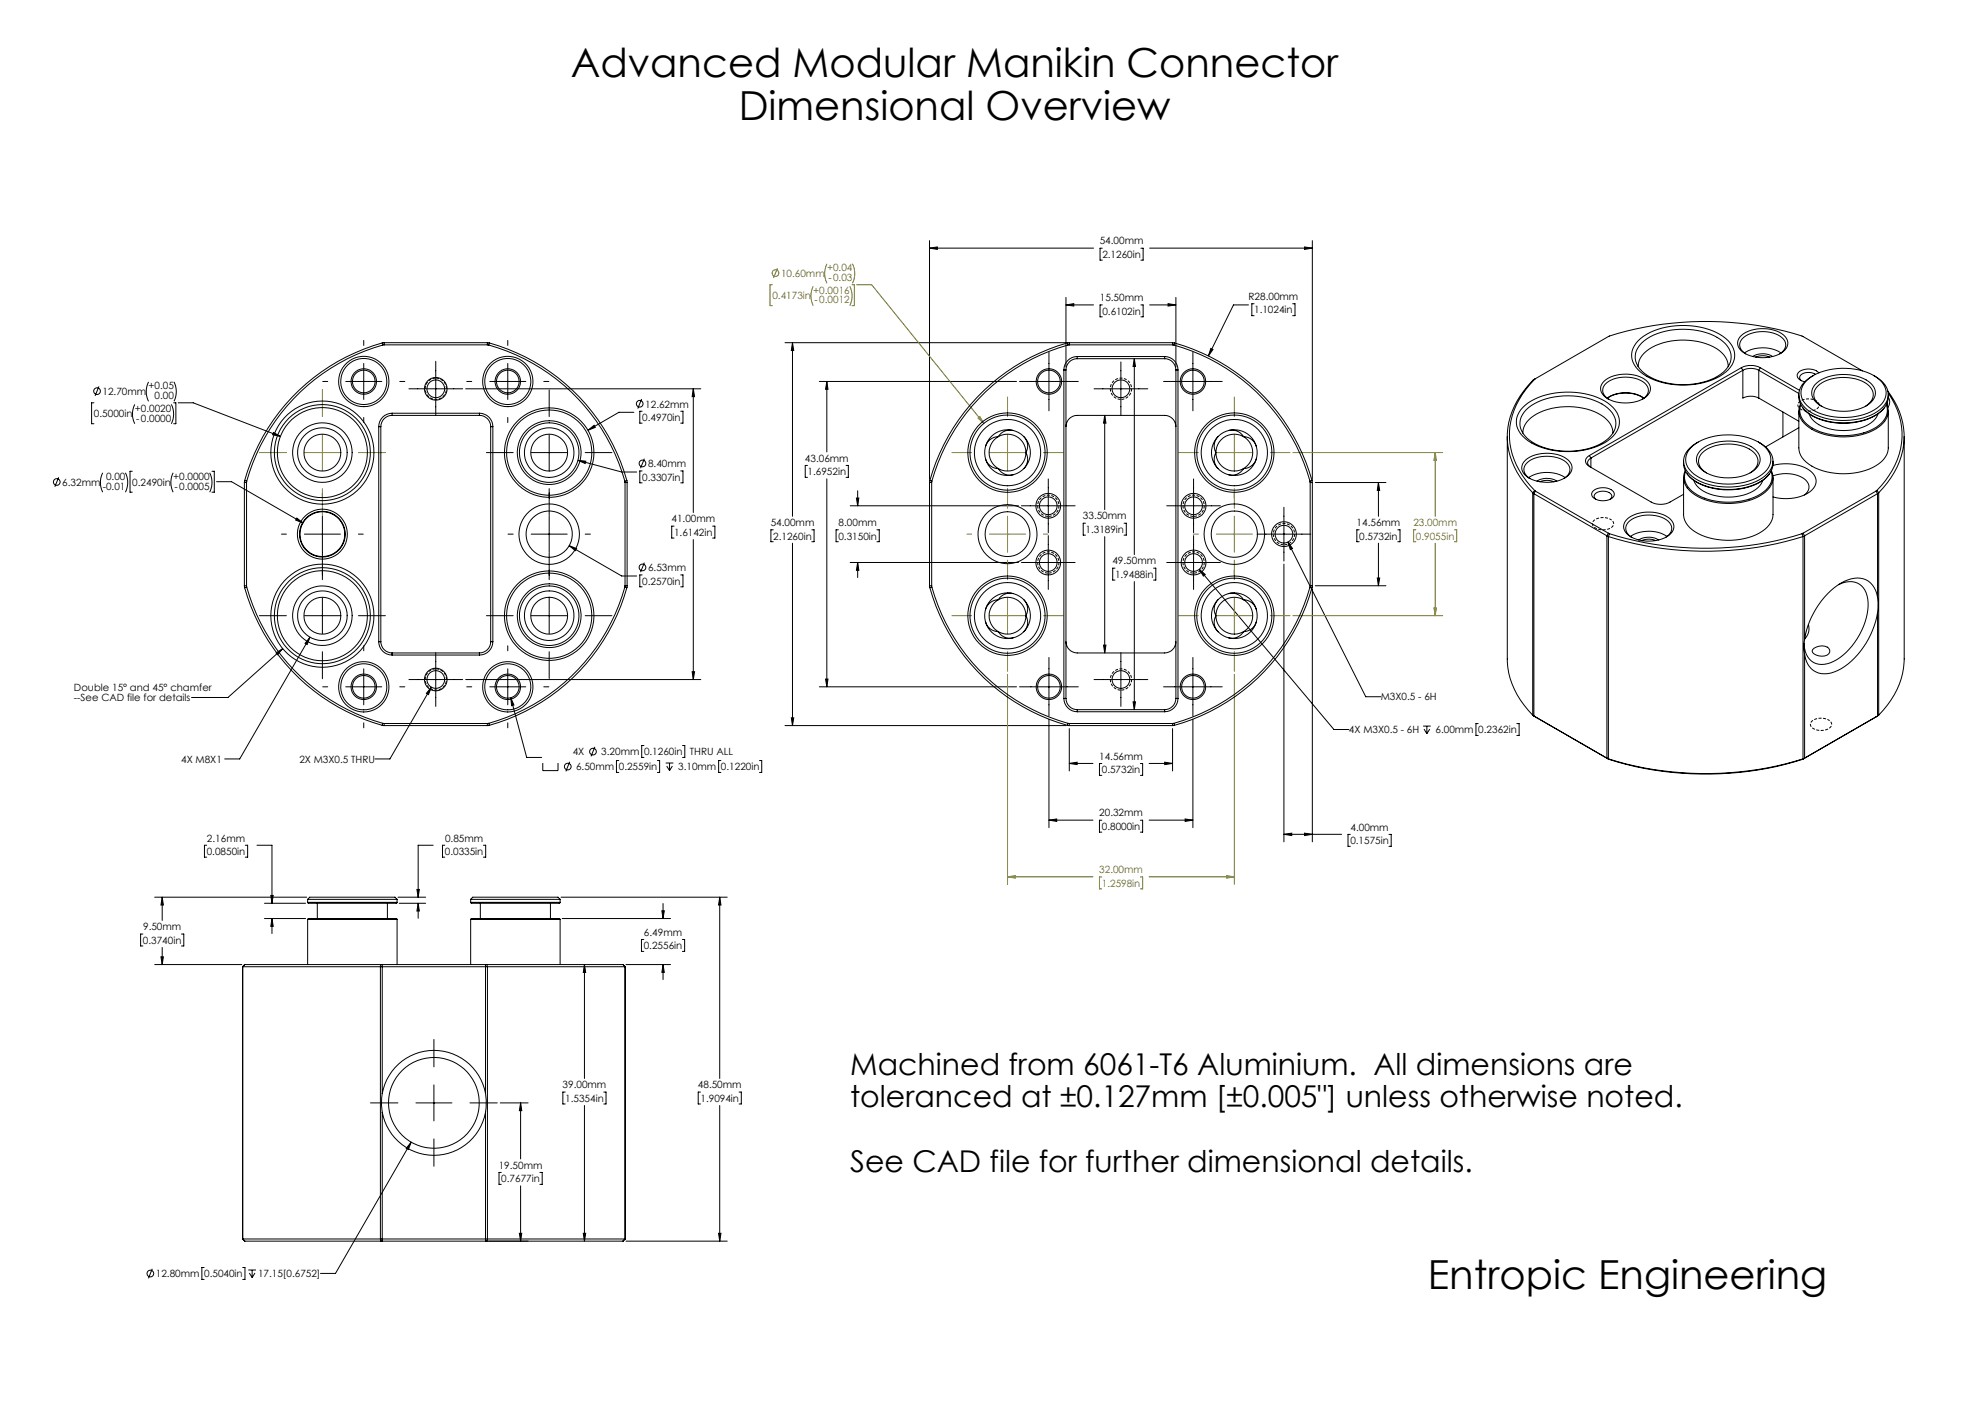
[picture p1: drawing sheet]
<svg xmlns="http://www.w3.org/2000/svg" width="841mm" height="594mm" viewBox="0 0 841 594" stroke-linecap="round" stroke-linejoin="round" font-family="sans-serif">
<g fill="none" stroke="#000" stroke-width=".42">
<path d="M393.4 105l3.3-.5v1zM393.4 105h69.4M393.4 101.8v101.1M466.5 105h-.9v5.1h.9M482.9 105h.9v5.1h-.9M486.6 105h68.8M552.1 104.5l3.3 .5-3.3 .5zM555.4 101.8v101.1M451.2 129l3.3-.5v1zM451.2 129h11.6M451.2 125.8v29.5M466.5 129h-.9v5h.9"/>
<path d="M482.9 129h.9v5h-.9M486.6 129h11.1M494.4 128.5l3.3 .5-3.3 .5zM497.7 125.8v29.5M528.4 129h-6.3l-10.6 21.6M530.8 128.5h-1v5.1h1M547.1 128.5h1v5.1h-1M154 144v2.1M154 153.8v15.2M184.4 152.9v23M214.9 144v2.1M214.9 153.8v15.2"/>
<path d="M332.2 145h119.1M335.4 145l.6 3.3h-1.1zM335.4 145v73.4M444 149v24.8M474.4 153.1v22.8M480.1 151.8l.5 3.2h-1zM480.1 151.8v82.9M504.9 149v24.8M512.5 147.4l.9 .4-1.9 2.8zM39.8 170.4h-1v8.9h1M41.9 163.5l-1.6 4M57 171.1a9.2 9.2 0 0 0 0 8.2"/>
<path d="M62.9 161.6a9.3 9.3 0 0 0 0 8.2M72.5 171.1a9 9 0 0 1 0 8.2M73.5 170.4h.9v8.9h-.9M73.6 161.6a9 9 0 0 1 0 8.2M75.4 170.4h6.4l36.9 14.2M136.6 161.4h2.1M146.3 161.4h15.3M154 176.6v2.2M169.2 161.4h2.1M173.1 164.5h22.7M197.1 164.5h99.5M197.6 161.4h2.1"/>
<path d="M207.3 161.4h15.2M214.9 176.6v2.2M230.2 161.4h2.1M232.4 165v11.2M268.3 174.4h-6.4l-13.1 7.6M271.6 168.8l-1.7 4.1M271.8 174h-1v5h1M288.1 174h1v5h-1M293.4 164.5l.6 3.3h-1.1zM293.4 164.5v52.3M346.8 161.4h83.4M350 161.4l.4 3.3h-1z"/>
<path d="M350 161.4v29.8M431.5 161.4h24.9M463.1 164.5h22.7M467.6 175.7l.5 3.3h-1zM467.6 175.7v39.9M492.5 161.4h24.8M56 199.4h-1v8.8h1M89.7 199.4h1v8.8h-1M115.8 183l2.9 1.6-3.3-.7zM205.9 191.5h11.3M224.8 191.5h15.3M232.4 183.9v15.2"/>
<path d="M244.6 194.8l3.3 .3-.2 1zM244.6 194.8l18.5 4.9h6.4M247.7 191.5h11.3M248.8 182l2.7-2.1 .5 .9zM271.8 199.2h-1v5.1h1M272.7 194.1l-1.6 4M288.1 199.2h1v5.1h-1M341.8 196.9h-1v5.1h1M358.1 196.9h1v5.1h-1M24.8 201.9l-1.6 4M43.5 200a9.3 9.3 0 0 0 0 8.2M53.1 200a9.3 9.3 0 0 1 0 8.2"/>
<path d="M73.3 200a9.3 9.3 0 0 0 0 8.2M88.8 200a9.3 9.3 0 0 1 0 8.2M91.7 203.8h6.3l30.2 17.5M125.6 219.2l2.6 2.1-3.1-1.3zM136.5 208.7v2M136.5 218.4v15.2M232.4 206.7v11.3M232.4 218.4v15.2M350 202.6v88M359.8 214h71.3M362.5 210.7h1l-.5 3.3zM363 207.6v6.4"/>
<path d="M432.3 214h22.7M443.7 202.6v22.7M493.8 214h22.7M505.2 202.6v22.7M543.4 214.6v22.8M556.7 204.1h29.9M583.4 204.1l.6 3.4h-1.1zM583.4 204.1v14.3M119.1 226h2.1M128.8 226h15.3M136.5 233.8v11.4M151.7 226h2"/>
<path d="M215 226h2.2M224.8 226h15.3M232.4 233.9v11.3M240.9 230.9l3.2 1.2-.6 .9zM240.9 230.9l22.2 12.8h6.4M247.7 226h2.2M272.7 238l-1.6 4.1M285.3 222.6h-1v5h1M293.4 228.3v59.2M301.6 222.6h1v5h-1M327.3 224.1h-1v5.1h1M335.4 229.8v77.2"/>
<path d="M343.6 224.1h1v5.1h-1M354.8 224.1h-.9v5.1h.9M359.8 238h71.3M363 238l.5 3.3h-1zM363 238v6.3M371.2 224.1h.9v5.1h-.9M432.3 238h22.7M443.7 226.6v22.8M459.4 221.4h-.9v5h.9M467.6 227v49.3M475.8 221.4h.9v5h-.9M493.8 238h22.7"/>
<path d="M505.2 226.6v22.8M532.1 226h22.7M543.4 238.6v117.6M545.1 229.3l2 2.8-1 .4zM545.1 229.3l33 65.5h6.3M575.3 224.1h-1v5.1h1M583.4 229.8v18M591.6 224.1h1v5.1h-1M136.5 252.9v15.2M232.4 252.9v15.2M271.8 243.2h-1v5.1h1M288.1 243.2h1v5.1h-1"/>
<path d="M471.9 240.4h-.9v5h.9M480.1 246.1v54.1M488.2 240.4h1v5h-1M507.6 240.9l2.5 2.2-.8 .6zM507.6 240.9l57 67.7h6.3M555.4 249.1v107.1M556.7 247.8h29.9M582.9 244.5h1.1l-.6 3.3zM109.8 260.5h11.4M116.8 276.3l2.9-1.9-2.2 2.6zM119.7 274.4l-23.2 20.7h-15.4M128.8 260.5h15.3"/>
<path d="M131.2 269.6l-1.2 3.1-.9-.5zM131.2 269.6l-29.7 51.5h-6.4M136.5 275.7v11.5M151.7 260.5h11.4M154 273.2v2.1M184.4 276.1v22.8M205.9 260.5h11.3M214.9 273.2v2.1M224.8 260.5h15.3M232.4 275.7v11.3M247.7 260.5h11.3M444 278.2v24.8"/>
<path d="M467.1 272.9h1l-.5 3.4zM474.4 276.1v22.8M504.9 278.2v24.8M136.6 290.6h2.1M146.3 290.6h15.3M154 283v15.2M169.2 290.6h2.1M173.1 287.5h22.7M182.6 290.8l-17.6 30.3h-6.3M182.6 290.8l-1.2 3.1-.9-.6zM197.1 287.5h99.5M197.6 290.6h2.1"/>
<path d="M207.3 290.6h15.2M214.9 283v15.2M216.2 295.2l1.3 3.1-1 .2zM216.2 295.2l6.7 25.3h6.4M230.2 290.6h2.1M292.9 284.2h1.1l-.6 3.3zM346.8 290.6h83.4M349.4 287.3h1l-.4 3.3zM431.5 290.6h24.9M463.1 287.5h22.7M479.6 296.9h1l-.5 3.3zM492.5 290.6h24.8"/>
<path d="M154 305.8v2.1M214.9 305.8v2.1M251.8 316l-1.6 4M272.6 315.4h-1v5.1h1M288.9 315.4h.9v5.1h-.9M332.2 307h119.1M334.9 303.7h1.1l-.6 3.3zM444 304.3v45.9M452.6 308.3v17.9M496.3 308.3v17.9M504.9 304.3v45.9M602.3 307.2h3.2"/>
<path d="M602.7 308.5l1.2 1.9M603.9 307.2v3.2M605.2 308.5l-1.3 1.9M625.7 306.1h-1v5h1M642 306.1h1v5h-1M229.7 322.8v3.2h6.5v-3.2M241.1 322.3l-1.6 4M261.9 321.8h-1v5h1M278.2 321.8h1v5h-1M281.8 322.8h3.2M282.2 324.1l1.2 1.9M283.4 322.8v3.2"/>
<path d="M284.6 324.1l-1.2 1.9M305.1 321.8h-.9v5h.9M321.5 321.8h.9v5h-.9M452.6 323l3.3-.5v1zM452.6 323h10M466.3 323h-1v5h1M482.7 323h.9v5h-.9M486.4 323h9.9M493 322.5l3.3 .5-3.3 .5zM87.5 357.6h-1v5h1M103.8 357.6h1v5h-1M108.8 357.6h6.3v24.6"/>
<path d="M183.3 357.6h-6.3v22M188.2 357.6h-.9v5h.9M204.6 357.6h1v5h-1M444 347l3.3-.5v1zM444 347h18.6M466.3 347h-1v5.1h1M482.7 347h.9v5.1h-.9M486.4 347h18.5M501.6 346.5l3.3 .5-3.3 .5zM543.4 353l3.3-.5v1zM543.4 353h24.4M552.1 352.5l3.3 .5-3.3 .5z"/>
<path d="M571.5 353h-1v5.1h1M587.9 353h.9v5.1h-.9M65.5 379.6h64.3M68.7 379.6l.4 3.3h-1zM68.7 379.6v9.8M114.6 378.8h1l-.5 3.4zM168.5 379.6h11.7M176.5 376.3h1l-.5 3.3zM237.5 379.6h70.3M304.6 379.6l.6 3.3h-1.1zM304.6 379.6v76.7M60.5 395.2h-1v5h1"/>
<path d="M76.8 395.2h1v5h-1M111.9 388.6h17.4M111.9 382.2h17.4M115.1 388.6l.5 3.3h-1zM115.1 388.6v6.4M169 382.2h11.2M177 382.2l.5 3.2h-1zM177 382.2v6.3M237.9 388.6h45.9M272.5 397.5h-1v5h1M280.1 385.3h1.1l-.6 3.3zM280.6 382.3v6.3"/>
<path d="M288.8 397.5h1v5h-1M65.5 408.1h36.8M68.1 404.8h1l-.4 3.3zM68.7 400.9v7.2M247.4 408.1l.5 3.3h-1zM247.4 408.1v48.2M264.9 408.1h18.9M280.6 408.1l.6 3.3h-1.1zM280.6 408.1v6.3M183.7 439.8v11.6M183.7 459v15.2M156.8 466.6h11.6"/>
<path d="M176 466.6h15.3M198.9 466.6h11.6M211.7 466.6h11.8M220.3 466.6l.5 3.3h-1zM220.3 466.6v23.7M239.2 462h-1v5.1h1M247.4 467.7v57.4M255.6 462h.9v5.1h-.9M296.5 462h-1v5.1h1M304.6 467.7v57.4M312.8 462h1v5.1h-1M174 483.2l-1.2 3.1-.9-.5z"/>
<path d="M174 483.2l-32 55.6h-6.4M183.7 481.9v11.5M212.2 496h-1v5.1h1M228.5 496h1v5.1h-1M220.3 501.7v23.4M64.5 536.8l-1.7 4M86.4 536.3h-1v5h1M102.7 536.3h1v5h-1M105.1 537.3h3.2M105.5 538.6l1.2 1.9M106.7 537.3v3.2M107.9 538.6l-1.2 1.9"/>
<path d="M206.8 525.1h16.7M219.8 521.8h1l-.5 3.3zM246.9 521.8h1l-.5 3.3zM264.9 525.1h42.9M304.1 521.8h1.1l-.6 3.3z"/>
<circle cx="41.1" cy="165.5" r="1.4"/>
<circle cx="270.8" cy="170.8" r="1.41"/>
<circle cx="271.9" cy="196.1" r="1.4"/>
<circle cx="24" cy="203.9" r="1.42"/>
<circle cx="271.9" cy="240.1" r="1.4"/>
<circle cx="251" cy="318" r="1.4"/>
<circle cx="240.3" cy="324.3" r="1.41"/>
<circle cx="63.6" cy="538.8" r="1.41"/>
</g>
<g fill="none" stroke="#808000" stroke-width=".42">
<path d="M329 113.5l-1.6 4M350 111.6a9 9 0 0 0 0 8.2M360.8 111.6a9 9 0 0 1 0 8.2M326.9 120.5h-1v8.8h1M344.2 121.1a9 9 0 0 0 0 8.2M359.7 121.1a9 9 0 0 1 0 8.2M360.6 120.5h1v8.8h-1M362.6 120.5h6.3l47.5 58.6M136.5 164.8v11.4M413.9 176.9l.8-.7 1.7 2.9zM426.4 168v8.2M522.4 168v8.2"/>
<path d="M109.8 191.5h11.4M128.8 191.5h15.3M136.5 183.9v15.2M151.7 191.5h11.4M402.9 191.5h8.3M418.8 191.5h15.3M426.4 183.9v15.2M441.7 191.5h8.3M498.9 191.5h8.3M514.8 191.5h15.2M522.4 183.9v15.2M537.7 191.5h8.3"/>
<path d="M547.2 191.5h63.4M607.4 191.5v26.9M607.4 191.5l.5 3.3h-1zM136.5 206.7v11.5M426.4 206.7v8.3M426.4 218.4v15.2M522.4 206.7v8.3M522.4 218.4v15.2M409.3 226h1.9M418.8 226h15.3M426.4 237v8.2M441.7 226h1.8"/>
<path d="M505 226h2.2M514.8 226h15.2M522.4 237v8.2M537.7 226h2.2M599.3 224.1h-1v5.1h1M607.4 229.8v30.7M615.6 224.1h.9v5.1h-.9M426.4 252.9v15.2M522.4 252.9v15.2M606.9 257.2h1l-.5 3.3zM402.9 260.5h8.3M418.8 260.5h15.3"/>
<path d="M426.4 275.7v8.3M441.7 260.5h8.3M498.9 260.5h8.3M514.8 260.5h15.2M522.4 275.7v8.3M537.7 260.5h8.3M547.2 260.5h63.4M426.4 285.3v88.8M522.4 285.3v88.8M426.4 371h36.2M426.4 371l3.3-.5v1zM466.3 371h-1v5.1h1"/>
<path d="M482.7 371h.9v5.1h-.9M486.4 371h36M519.1 370.5l3.3 .5-3.3 .5z"/>
<circle cx="328.2" cy="115.5" r="1.41"/>
</g>
<path d="M768.6 169.5a6 6 0 0 0-7.5 1.3 3 3 0 0 0 3.5 3.1 4.3 4.3 0 0 0 5.3-2.7l-.4-1-.9-.7M681.7 219.7a6 6 0 0 0-7.6 1.3 3 3 0 0 0 3.6 3.1 4.3 4.3 0 0 0 5.3-2.7l-.3-.8-1-.9M773.9 304.6a6 6 0 0 0-7.5 1.3 3 3 0 0 0 3.5 3.1 4.3 4.3 0 0 0 5.4-2.7l-.5-1-.9-.7" fill="none" stroke="#000" stroke-width=".42" stroke-dasharray="1.3 .6" stroke-dashoffset=".7" stroke-linecap="butt"/>
<path d="M184.5 160a4.5 4.5 0 0 0-4 6.6 4.5 4.5 0 0 0 7.8 .3 4.5 4.5 0 0 0-3.5-6.9h-.3M474.4 169a4.5 4.5 0 0 1-3.9-6.7 4.5 4.5 0 0 1 7.7-.2 4.5 4.5 0 0 1-3.4 6.9h-.4M443.7 218.5a4.5 4.5 0 0 1-3.9-6.7 4.5 4.5 0 0 1 7.7-.2 4.5 4.5 0 0 1-3.5 6.9h-.3M505.2 218.5a4.5 4.5 0 0 1-3.9-6.7 4.5 4.5 0 0 1 7.7-.2 4.5 4.5 0 0 1-3.5 6.9h-.3M543.4 230.5a4.5 4.5 0 0 1-3.9-6.7 4.5 4.5 0 0 1 7.7-.2 4.5 4.5 0 0 1-3.4 6.9h-.4M443.7 242.5a4.5 4.5 0 0 1-3.9-6.7 4.5 4.5 0 0 1 7.7-.2 4.5 4.5 0 0 1-3.5 6.9h-.3M505.2 242.5a4.5 4.5 0 0 1-3.9-6.7 4.5 4.5 0 0 1 7.7-.2 4.5 4.5 0 0 1-3.5 6.9h-.3M184.5 283a4.5 4.5 0 0 0-4 6.6 4.5 4.5 0 0 0 7.8 .3 4.5 4.5 0 0 0-3.5-6.9h-.3M474.4 292a4.5 4.5 0 0 1-3.9-6.7 4.5 4.5 0 0 1 7.7-.2 4.5 4.5 0 0 1-3.4 6.9h-.4" fill="none" stroke="#000" stroke-width=".42" stroke-dasharray="1.3 .6" stroke-dashoffset="-.2" stroke-linecap="butt"/>
<path d="M293.4 164.5l.6 3.3h-1.1zM292.9 284.2h1.1l-.6 3.3zM248.8 182l3.2-1.2-.5-.9zM240.9 230.9l2.6 2.1 .6-.9zM131.2 269.6l-2.1 2.6 .9 .5zM182.6 290.8l-2.1 2.5 .9 .6zM216.2 295.2l.3 3.3 1-.2zM125.6 219.2l-.5 .8 3.1 1.3zM244.6 194.8l3.1 1.3 .2-1zM115.8 183l-.4 .9 3.3 .7zM334.9 303.7h1.1l-.6 3.3zM335.4 145l.6 3.3h-1.1zM444 347l3.3-.5v1zM501.6 346.5l3.3 .5-3.3 .5zM350 161.4l.4 3.3h-1zM349.4 287.3h1l-.4 3.3zM362.5 210.7h1l-.5 3.3zM363 238l.5 3.3h-1zM451.2 129l3.3-.5v1zM494.4 128.5l3.3 .5-3.3 .5zM467.6 175.7l.5 3.3h-1zM467.1 272.9h1l-.5 3.4zM480.1 151.8l.5 3.2h-1zM479.6 296.9h1l-.5 3.3zM512.5 147.4l-1 3.2 1.9-2.8zM393.4 105l3.3-.5v1zM552.1 104.5l3.3 .5-3.3 .5zM493 322.5l3.3 .5-3.3 .5zM452.6 323l3.3-.5v1zM583.4 204.1l.6 3.4h-1.1zM582.9 244.5h1.1l-.6 3.3zM545.1 229.3l1 3.2 1-.4zM552.1 352.5l3.3 .5-3.3 .5zM543.4 353l3.3-.5v1zM507.6 240.9l1.7 2.8 .8-.6zM115.1 388.6l.5 3.3h-1zM114.6 378.8h1l-.5 3.4zM68.1 404.8h1l-.4 3.3zM68.7 379.6l.4 3.3h-1zM177 382.2l.5 3.2h-1zM176.5 376.3h1l-.5 3.3zM246.9 521.8h1l-.5 3.3zM247.4 408.1l.5 3.3h-1zM304.6 379.6l.6 3.3h-1.1zM304.1 521.8h1.1l-.6 3.3zM220.3 466.6l.5 3.3h-1zM219.8 521.8h1l-.5 3.3zM280.6 408.1l.6 3.3h-1.1zM280.1 385.3h1.1l-.6 3.3zM174 483.2l-2.1 2.6 .9 .5z" fill="#000"/>
<path d="M607.4 191.5l.5 3.3h-1zM606.9 257.2h1l-.5 3.3zM426.4 371l3.3-.5v1zM519.1 370.5l3.3 .5-3.3 .5zM413.9 176.9l2.5 2.2-1.7-2.9z" fill="#808000"/>
<path d="M116.8 276.3l2.9-1.9-2.2 2.6z" fill="#000"/>
<g fill="none" stroke="#000" stroke-width=".42">
<path d="M161.8 145.1a84.1 84.1 0 0 0-58.3 58.2M161.8 145.1l.2 .9M162 146a83 83 0 0 0-57.6 57.6M162.6 145.9l-.6 .1M162.6 145l-.8 .1M162.6 145.9h43.7M162.6 145v.9M162.6 145h43.7M206.3 145.9l.6 .1M206.3 145l.8 .1M206.3 145v.9M206.9 146a83 83 0 0 1 57.6 57.6"/>
<path d="M207.1 145.1a84.1 84.1 0 0 1 58.2 58.2M207.1 145.1l-.2 .9M450.3 156.5h.9M450.3 156.5v139M451.2 156.5v139M451.8 145.1a84 84 0 0 0-58.2 58.2M451.8 145.1l.2 .9M452 146a83 83 0 0 0-57.6 57.6M452.6 145.9l-.6 .1M452.6 145l-.8 .1M452.6 145.9h43.7M452.6 145h43.7"/>
<path d="M452.6 145v.9M455.9 150.8a5.7 5.7 0 0 0-5.6 5.7M455.9 151.8a4.8 4.8 0 0 0-4.7 4.7M455.9 150.8h37M455.9 150.8v1M455.9 151.8h37M492.9 150.8a5.7 5.7 0 0 1 5.7 5.7M492.9 151.8a4.8 4.8 0 0 1 4.8 4.7M492.9 150.8v1M496.3 145.9l.6 .1M496.3 145l.8 .1M496.3 145v.9"/>
<path d="M496.9 146a83 83 0 0 1 57.6 57.6M497.1 145.1a83.9 83.9 0 0 1 58.2 58.2M497.1 145.1l-.2 .9M497.7 156.5v139M497.7 156.5h.9M498.6 156.5v139M693.3 144.2a30.1 30.1 0 0 1 26-5.8 20.2 20.2 0 0 1 13.8 7.9 8.4 8.4 0 0 1-2.7 11.1 31.9 31.9 0 0 1-26.8 4.4 17.5 17.5 0 0 1-12.4-8.6 8.1 8.1 0 0 1 2.1-9zM693.3 155.1a9.2 9.2 0 0 1 6-8.2 29.2 29.2 0 0 1 28.4 1.4 8.6 8.6 0 0 1 3.7 6.8M694.8 145.2a27.3 27.3 0 0 1 21.8-5.6 20.1 20.1 0 0 1 15.2 7.9 8.1 8.1 0 0 1-3.4 10.7 30.6 30.6 0 0 1-32.3-.2 7.9 7.9 0 0 1-1.3-12.8zM737 142a15.7 15.7 0 0 1 17.9-.2 4.4 4.4 0 0 1-1 7.6 15.7 15.7 0 0 1-17.1-1.2 4.1 4.1 0 0 1 .2-6.2zM737 155.6a8.9 8.9 0 0 1 8 0M737 155.6l-64.3 37.1"/>
<path d="M737 155.6l.7 1.1M737.7 156.7a7.4 7.4 0 0 1 6.7 0M737.7 156.7v11.7a7.7 7.7 0 0 1 6.7 0M737.7 156.7l-64.4 37.1M738.3 149.4a14.6 14.6 0 0 1 15.5 0M738.9 149.7a4.1 4.1 0 0 1-2.6-3.8 4.1 4.1 0 0 1 2.6-3.8 14.1 14.1 0 0 1 16 1.4 3.9 3.9 0 0 1-1.6 6.2M741.9 150.8a8.2 8.2 0 0 1 8.4 0M743.1 151.1l3.3-.6 2.6 .6M744.4 156.7l17 9.8M744.4 156.7v11.7M745 155.6l16.6 9.5M745 155.6l-.6 1.1"/>
<path d="M767.5 158.9a9.9 9.9 0 0 0-6.1 8.5 11.9 11.9 0 0 0 9.2 8.9 28.7 28.7 0 0 0 25.2-3.1 7.6 7.6 0 0 0-.9-13.2l-1.9-1.1M768.4 158.4a5.3 5.3 0 0 0-6.5 .6 1.51 1.51 0 0 0 .6 2.1M769.8 157.8a6.5 6.5 0 0 0-8.9 .2 2.76 2.76 0 0 0 3 3.5M788.3 156.9l-25.2-14.6a136.7 136.7 0 0 0-82.3 .1l-30.9 17.8M165.9 174.8a5.7 5.7 0 0 0-5.6 5.7M165.9 175.7a4.8 4.8 0 0 0-4.7 4.8M165.9 174.8h37M165.9 174.8v.9M165.9 175.7h37M202.9 174.8a5.7 5.7 0 0 1 5.7 5.7M202.9 175.7a4.7 4.7 0 0 1 4.8 4.8M202.9 174.8v.9"/>
<path d="M644.6 172.4a28.1 28.1 0 0 1 22-6.4 24.5 24.5 0 0 1 17 7.4 8.3 8.3 0 0 1-2 12.2 31.9 31.9 0 0 1-26.8 4.4 17.3 17.3 0 0 1-12.4-8.6 8 8 0 0 1 2.2-9zM646 173.3a28.8 28.8 0 0 1 25.5-4.9 16.1 16.1 0 0 1 12 8.4 8.2 8.2 0 0 1-3.9 9.6 30.6 30.6 0 0 1-32.3-.2 7.9 7.9 0 0 1-1.3-12.9zM648.7 161a32.7 32.7 0 0 0-10.1 29.6 36.8 36.8 0 0 0 10.1 17.9M649.5 160.5a32.2 32.2 0 0 0-10 29.3 36.3 36.3 0 0 0 10 17.7M649.5 160.5l-.8 .5M649.9 160.2l-.4 .3M649.9 160.2l-1.2 .8M679 161.2a15 15 0 0 1 18.5 .5 4.3 4.3 0 0 1-1.8 6.9 15.6 15.6 0 0 1-16.9-1.2 4 4 0 0 1 .2-6.2zM680.2 168.4a14.4 14.4 0 0 1 15.6 0M680.3 168.5a14.3 14.3 0 0 1 15.4 0M680.9 168.9a4.1 4.1 0 0 1-2.6-3.8 4.1 4.1 0 0 1 2.6-3.8 14 14 0 0 1 15.9 1.5 3.9 3.9 0 0 1-1.7 6.1M744.4 168.4l17 9.8"/>
<path d="M754.6 174.3v10.5M761.4 173.9v15.6a9.3 9.3 0 0 0 5.5 7.7 28.9 28.9 0 0 0 28.3-1 8.9 8.9 0 0 0 4-6.7v-15.6M761.4 167a9.8 9.8 0 0 0 6.9 9.5 29.3 29.3 0 0 0 26.9-1.8 8.8 8.8 0 0 0 4-6.7M762.1 170.9a7.6 7.6 0 0 0 3.5 9.9 28.6 28.6 0 0 0 29.6-.2 7.7 7.7 0 0 0 3.3-9.7M762.2 171.2a7.6 7.6 0 0 0 3.7 9.2 27.9 27.9 0 0 0 29.3-.5 7.4 7.4 0 0 0 3.2-8.7M763 172.4a19.5 19.5 0 0 0 14.2 6.6 25.6 25.6 0 0 0 19.6-5.5l.8-1.1M764.5 161.2a24.6 24.6 0 0 1 20.6-5 16.3 16.3 0 0 1 12.6 7.2 7.2 7.2 0 0 1-3.1 9.2 27 27 0 0 1-28.9-.2 7.1 7.1 0 0 1-1.2-11.2zM765.7 175.1a12 12 0 0 0 9.7 6.6 21.2 21.2 0 0 0 17.4-3.6l1.5-1.7 .5-1.3M768.2 162.8a18.8 18.8 0 0 1 17.7-3.7 9.8 9.8 0 0 1 7.8 6.6 6.9 6.9 0 0 1-4.7 6.5 20.5 20.5 0 0 1-19.8-1.5 5.2 5.2 0 0 1-1-7.9zM771.1 171.9a5.3 5.3 0 0 1-3.4-4.9 5.3 5.3 0 0 1 3.4-5 18.8 18.8 0 0 1 20 1.2 5.1 5.1 0 0 1-1.1 8.4l-.5 .3M798.9 170.1l-.1 1.6M799 165.5a30.3 30.3 0 0 1-.2 38.8l-3.6 4.2"/>
<path d="M799.2 166.3a29.8 29.8 0 0 1-1.2 37l-3.6 4.2M799.2 168l.1 .2a3.8 3.8 0 0 1-.3 4.2M799.2 167v1M160.3 180.5v91M160.3 180.5h.9M161.2 180.5v91M207.7 180.5h.9M207.7 180.5v91M208.6 180.5v91M417.1 194a6.5 6.5 0 0 0 5.5 4.4 5.7 5.7 0 0 0 6.3 2.4M428.9 182.1a6.9 6.9 0 0 0-6.5 2.6 5.8 5.8 0 0 0-5.3 4.2M433.3 184.7a6.7 6.7 0 0 1 1 6.9 5.7 5.7 0 0 1-1 6.7"/>
<path d="M451.2 180.5a4.8 4.8 0 0 1 4.7-4.8h37a4.8 4.8 0 0 1 4.8 4.8M515.5 184.7a6.7 6.7 0 0 0-.9 6.9 5.7 5.7 0 0 0 .9 6.7M520 182.1a6.9 6.9 0 0 1 6.5 2.6 5.8 5.8 0 0 1 5.3 4.2M531.8 194a6.6 6.6 0 0 1-5.5 4.4 5.7 5.7 0 0 1-6.3 2.4M638 184.7v94.1a33.8 33.8 0 0 0 10.7 23.8M644.6 183.3a9.2 9.2 0 0 1 5.9-8.2 29 29 0 0 1 28.5 1.4l1 .9a7.7 7.7 0 0 1 2.7 5.9M645.7 194.7a15.2 15.2 0 0 1 18.6 .5 4.3 4.3 0 0 1-1.8 6.9 15.8 15.8 0 0 1-17-1.1 4 4 0 0 1 .2-6.3zM672.7 192.7a2.44 2.44 0 0 0-1.6 2.3 2.44 2.44 0 0 0 1.6 2.3l26.2 15.1a8.6 8.6 0 0 0 8 0l5.7-3.3M672.7 192.7l.6 1.1M672.7 194.2l.6-.4v3.9l-.6-.4a1.82 1.82 0 0 1 0-3.1zM712.6 195.1a9.4 9.4 0 0 0 6.2 9.2 29 29 0 0 0 28.2-1.8 8.4 8.4 0 0 0 3.4-7.4M713.3 199.1a7.9 7.9 0 0 0 4.1 10.3 28.5 28.5 0 0 0 29.6-1.1 7.4 7.4 0 0 0 2.7-9.2"/>
<path d="M713.4 199.4a8.2 8.2 0 0 0 5 9.9 28.3 28.3 0 0 0 28-1.2 7.4 7.4 0 0 0 3.2-8.7M715.7 189.4a24.5 24.5 0 0 1 20.6-5 16.5 16.5 0 0 1 12.6 7.2 7.7 7.7 0 0 1-4.3 10 27.5 27.5 0 0 1-27.7-1.1 7 7 0 0 1-1.2-11.1zM718.7 187a10 10 0 0 0-6.1 8.5 10.8 10.8 0 0 0 7.7 8.4 28.8 28.8 0 0 0 26.7-2.5 7.4 7.4 0 0 0 .3-12.3l-3-2.1M719.4 191a18.6 18.6 0 0 1 17.7-3.7 9.7 9.7 0 0 1 7.9 6.5 6.8 6.8 0 0 1-4.8 6.6 20.4 20.4 0 0 1-19.8-1.5 5.2 5.2 0 0 1-1-7.9zM750.4 196.9a18.9 18.9 0 0 1 16.4 2.9 5 5 0 0 1-.8 8.3 19.5 19.5 0 0 1-15.6 2.1M761.4 181l-14.1 8.1M806 184.7v94.1a33.7 33.7 0 0 1-10.8 23.8M103.4 204.1h1M103.4 204.1v43.7M103.5 203.3l-.1 .8M103.5 203.3l.9 .3M104.4 204.1v43.7"/>
<path d="M104.4 203.6v.5M264.5 203.6v.5M264.5 204.1h.9M264.5 204.1v43.7M265.3 203.3l.1 .8M265.3 203.3l-.8 .3M265.4 204.1v43.7M393.4 204.1h.9M393.4 204.1v43.7M393.6 203.3l-.2 .8M393.6 203.3l.8 .3M394.3 204.1v43.7"/>
<path d="M394.4 203.6l-.1 .5M554.5 203.6v.5M554.5 204.1h.9M554.5 204.1v43.7M555.3 203.3l.1 .8M555.3 203.3l-.8 .3M555.4 204.1v43.7M647 202.1a14.7 14.7 0 0 1 15.4 0M647.5 202.5a4.1 4.1 0 0 1-2.5-3.9 4.1 4.1 0 0 1 2.6-3.8 14.8 14.8 0 0 1 15.3 .8 4 4 0 0 1-1 6.9M648.7 208.5l.5 .4M648.7 208.5v94.1M649.2 208.9l30.9 17.8"/>
<path d="M649.2 208.9v94M649.5 207.5l.4 .3M649.5 207.5l-.8 1M649.9 207.8l30.9 17.8M649.9 207.8l-.7 1.1M650.5 203.5a8.2 8.2 0 0 1 8.5 0M651.8 203.8l3.3-.6 2.6 .6M674.3 207.7a6.8 6.8 0 0 1 8.6 .4 2.28 2.28 0 0 1-2 3.4 6.4 6.4 0 0 1-7.1-1.6 1.82 1.82 0 0 1 .5-2.2zM675.5 211.3a1.71 1.71 0 0 1-.7-2 1.71 1.71 0 0 1 1.7-1.2 4.7 4.7 0 0 1 5.7 1.6l-.2 1-.6 .6M688.8 219.6a15.7 15.7 0 0 1 17.9-.2 4.4 4.4 0 0 1-1.1 7.6 15.7 15.7 0 0 1-17-1.2 4 4 0 0 1 .2-6.2zM712.6 202.1v15.6a9.4 9.4 0 0 0 6.2 8.1 28.7 28.7 0 0 0 28.2-1.9 8.4 8.4 0 0 0 3.4-6.2v-15.6M716.9 203.3a11.8 11.8 0 0 0 9.7 6.5 21.4 21.4 0 0 0 17.4-3.5l1.5-1.7 .6-1.3"/>
<path d="M722.3 200.1a5.3 5.3 0 0 1-3.4-5 5.3 5.3 0 0 1 3.4-5 18.7 18.7 0 0 1 20 1.3 5 5 0 0 1-1.1 8.4l-.5 .3M748.9 200.4a20.6 20.6 0 0 1-15.8 6.8 24.4 24.4 0 0 1-18-5.5l-.9-1.1M750.4 201.4a14.1 14.1 0 0 1 14.4 2.3 3.8 3.8 0 0 1-1.1 5.7M794 207.8l-30.9 17.8M794 207.8l.7 1.1M794.4 207.5l-.4 .3M794.4 207.5l.8 1M794.7 208.9l-30.9 17.8M794.7 208.9v43.8M795.2 208.5l-.5 .4M795.2 208.5v94.1M680.1 226.7l.7 .3"/>
<path d="M680.1 226.7v94.1M680.8 227a139.4 139.4 0 0 0 82.3 0M680.8 225.6l.4 .2M680.8 227v94.1M680.8 225.6l-.7 1.1M681.2 225.8a138 138 0 0 0 81.5 0M681.2 225.8l-.4 1.2M690.1 227a14.5 14.5 0 0 1 15.5 0M690.6 227.3a4.1 4.1 0 0 1-2.5-3.8 4.1 4.1 0 0 1 2.6-3.8 14 14 0 0 1 15.9 1.4 3.9 3.9 0 0 1-1.6 6.2M693.6 228.5a8.2 8.2 0 0 1 8.5 0M694.9 228.7l3.3-.6 2.6 .6M762.7 225.8l.4 1.2"/>
<path d="M763.1 225.6l-.4 .2M763.1 227v94.1M763.1 225.6l.7 1.1M763.8 226.7l-.7 .3M763.8 226.7v43.8M103.4 247.8l.1 .8M103.4 247.8h1M103.5 248.6a84.1 84.1 0 0 0 58.3 58.3M104.4 247.8v.6M104.4 248.4a83.2 83.2 0 0 0 57.6 57.6M104.4 248.4l-.9 .2M264.5 248.4a83.2 83.2 0 0 1-57.6 57.6"/>
<path d="M264.5 248.4l.8 .2M264.5 247.8v.6M264.5 247.8h.9M265.3 248.6a83.9 83.9 0 0 1-58.2 58.3M265.4 247.8l-.1 .8M393.4 247.8l.2 .8M393.4 247.8h.9M393.6 248.6a83.9 83.9 0 0 0 58.2 58.3M394.3 247.8l.1 .6M394.4 248.4a83.2 83.2 0 0 0 57.6 57.6M394.4 248.4l-.8 .2M428.9 251.1a6.4 6.4 0 0 0-6.5 2.6 5.8 5.8 0 0 0-5.3 4.2"/>
<path d="M433.3 253.7a6.7 6.7 0 0 1 1 6.9 5.7 5.7 0 0 1-1 6.7M515.5 253.7a6.7 6.7 0 0 0-.9 6.9 5.7 5.7 0 0 0 .9 6.7M520 251.1a6.4 6.4 0 0 1 6.5 2.6 5.8 5.8 0 0 1 5.3 4.2M554.5 248.4a83.2 83.2 0 0 1-57.6 57.6M554.5 248.4l.8 .2M554.5 247.8v.6M554.5 247.8h.9M555.3 248.6a83.9 83.9 0 0 1-58.2 58.3M555.4 247.8l-.1 .8M778.1 247.4a7.9 7.9 0 0 1 11.2 2.3 18.8 18.8 0 0 1-.6 15.4 27.8 27.8 0 0 1-14 15.3 7.5 7.5 0 0 1-10.9-6l-.2-2.2M794.7 252.7a8.7 8.7 0 0 0-12.6-7.4 32.4 32.4 0 0 0-17.5 21.5l-.8 3.7M794.7 252.7l.2 2.2-.2 4.3"/>
<path d="M794.7 259.2a34.5 34.5 0 0 1-16.9 24.5 9 9 0 0 1-12.7-2.7l-1.3-4M794.7 259.2v43.7M160.3 271.5a5.7 5.7 0 0 0 5.6 5.6M160.3 271.5h.9M161.2 271.5a4.8 4.8 0 0 0 4.7 4.8M165.9 277.1h37M165.9 276.3v.8M165.9 276.3h37M202.9 276.3v.8M207.7 271.5a4.8 4.8 0 0 1-4.8 4.8M207.7 271.5h.9M208.6 271.5a5.7 5.7 0 0 1-5.7 5.6"/>
<path d="M417.1 263a6.9 6.9 0 0 0 5.5 4.4 5.7 5.7 0 0 0 6.3 2.4M451.2 271.5a4.8 4.8 0 0 0 4.7 4.8h37a4.8 4.8 0 0 0 4.8-4.8M531.8 263a7 7 0 0 1-5.5 4.4 5.7 5.7 0 0 1-6.3 2.4M763.8 270.5l-.2 4.2 .2 2.3M763.8 277v43.8M765.4 264.3a5.8 5.8 0 0 1-1.6 6M767.2 274.8a5.4 5.4 0 0 1 6.8-.6 1.99 1.99 0 0 1 .3 2.2 1.99 1.99 0 0 1-2 1.1 4.6 4.6 0 0 1-5.3-2.1zM450.3 295.5a5.7 5.7 0 0 0 5.6 5.6M450.3 295.5h.9M451.2 295.5a4.8 4.8 0 0 0 4.7 4.7M497.7 295.5a4.8 4.8 0 0 1-4.8 4.7M497.7 295.5h.9"/>
<path d="M498.6 295.5a5.7 5.7 0 0 1-5.7 5.6M161.8 306.9l.8 .1M162 306l.6 .1M162 306l-.2 .9M162.6 306.1h43.7M162.6 306.1v.9M162.6 307h43.7M206.3 306.1v.9M206.9 306l-.6 .1M206.9 306l.2 .9M207.1 306.9l-.8 .1M451.8 306.9l.8 .1"/>
<path d="M452 306l.6 .1M452 306l-.2 .9M452.6 306.1h43.7M452.6 307h43.7M452.6 306.1v.9M455.9 301.1h37M455.9 300.2v.9M455.9 300.2h37M492.9 300.2v.9M496.3 306.1v.9M496.9 306l-.6 .1M496.9 306l.2 .9"/>
<path d="M497.1 306.9l-.8 .1M648.7 302.6l.5 .3M649.2 302.9l31.6 18.2M649.2 302.9l.7 .4M794.7 302.9l-30.9 17.9M794.7 302.9l-31.6 18.2M795.2 302.6l-.5 .3M680.1 320.8l.7 .3M680.8 321.1a139.4 139.4 0 0 0 82.3 0M680.8 321.1l.4 .2M681.2 321.3a138 138 0 0 0 81.5 0M763.1 321.1l-.4 .2"/>
<path d="M763.8 320.8l-.7 .3M130.2 381.8l.3 .4h37.3l.3-.4M130.2 389l.4-.4h37.1l.4 .4M130.2 380.5h37.9M130.2 380.5l.9-.9h36.1l.9 .9M130.2 381.8h37.9M130.2 389h37.9M130.2 380.5v1.3M130.2 389v19.1M134.3 382.2v6.4M164 382.2v6.4M168.1 380.5v1.3"/>
<path d="M168.1 389v19.1M199.2 381.8l.3 .4h37.3l.3-.4M199.2 389l.4-.4h37.1l.4 .4M199.2 380.5h37.9M199.2 380.5l.9-.9h36.1l.9 .9M199.2 381.8h37.9M199.2 389h37.9M199.2 380.5v1.3M199.2 389v19.1M203.3 382.2v6.4M233 382.2v6.4M237.1 380.5v1.3"/>
<path d="M237.1 389v19.1M102.7 409h.1M102.7 409v115.2M102.8 409h58.2M102.8 409v115.2M103.5 408.1h.1M103.5 408.1l-.8 .9M103.6 408.1h57.6M103.6 408.1l-.8 .9M161 409h45.3M161 409v115.2M161.2 408.1h.6"/>
<path d="M161.2 408.1l-.2 .9M161.8 408.1v54.5M161.8 408.1h43.7M205.5 408.1h.6M205.5 408.1v54.5M206.1 408.1h57.6M206.1 408.1l.2 .9M206.3 409h58.2M206.3 409v115.2M263.7 408.1h.1M263.7 408.1l.8 .9M263.7 408.1l1 .9"/>
<path d="M264.5 409h.2M264.5 409v115.2M264.7 409v115.2M161.8 470.6a22.2 22.2 0 0 0 21.8 18.2 22.2 22.2 0 0 0 21.9-18.2M161.8 462.6a22.2 22.2 0 0 1 21.8-18.2 22.2 22.2 0 0 1 21.9 18.2M161.8 462.6l-.3 5 .3 3M161.8 470.6v54.5M205.5 462.6l.3 3-.3 5M205.5 470.6v54.5M102.7 524.2h.1M102.7 524.2l.8 .9M102.8 524.2h58.2"/>
<path d="M102.8 524.2l.8 .9M103.6 525.1h.1M103.6 525.1h57.6M161 524.2h45.3M161 524.2l.2 .9M161.2 525.1h.6M161.8 525.1h43.7M205.5 525.1h.6M206.1 525.1h57.6M206.3 524.2h58.2M206.3 524.2l-.2 .9M263.7 525.1h.1"/>
<path d="M264.5 524.2h.2M264.5 524.2l-.8 .9M264.7 524.2l-1 .9"/>
<circle cx="154" cy="161.4" r="9.8"/>
<circle cx="154" cy="161.4" r="5.4"/>
<circle cx="154" cy="161.4" r="10.6"/>
<circle cx="154" cy="161.4" r="4.8"/>
<circle cx="184.4" cy="164.5" r="3.7"/>
<circle cx="184.5" cy="164.5" r="4.8"/>
<circle cx="214.9" cy="161.4" r="10.7"/>
<circle cx="214.9" cy="161.4" r="4.8"/>
<circle cx="214.9" cy="161.4" r="5.4"/>
<circle cx="214.9" cy="161.4" r="9.8"/>
<circle cx="444" cy="161.4" r="5.4"/>
<circle cx="444" cy="161.4" r="4.8"/>
<circle cx="474.4" cy="164.5" r="3.7"/>
<circle cx="504.9" cy="161.4" r="5.4"/>
<circle cx="504.9" cy="161.4" r="4.8"/>
<circle cx="136.4" cy="191.5" r="20.3"/>
<circle cx="136.4" cy="191.5" r="10.5"/>
<circle cx="136.4" cy="191.5" r="19"/>
<circle cx="136.4" cy="191.5" r="12.6"/>
<circle cx="136.4" cy="191.5" r="7.8"/>
<circle cx="136.5" cy="191.5" r="21.8"/>
<circle cx="232.4" cy="191.5" r="13.5"/>
<circle cx="232.4" cy="191.5" r="7.8"/>
<circle cx="232.4" cy="191.5" r="10.5"/>
<circle cx="232.4" cy="191.5" r="18.9"/>
<circle cx="232.4" cy="191.5" r="12.6"/>
<circle cx="232.4" cy="191.5" r="18"/>
<circle cx="426.4" cy="191.5" r="9.7"/>
<circle cx="426.4" cy="191.5" r="16.8"/>
<circle cx="426.4" cy="191.5" r="7.8"/>
<circle cx="426.4" cy="191.5" r="14"/>
<circle cx="426.4" cy="191.5" r="15.9"/>
<circle cx="522.4" cy="191.5" r="16.8"/>
<circle cx="522.4" cy="191.5" r="7.8"/>
<circle cx="522.4" cy="191.5" r="14"/>
<circle cx="522.4" cy="191.5" r="15.9"/>
<circle cx="522.4" cy="191.5" r="9.7"/>
<circle cx="443.7" cy="214" r="5.2"/>
<circle cx="443.7" cy="214" r="3.7"/>
<circle cx="505.2" cy="214" r="5.2"/>
<circle cx="505.2" cy="214" r="3.7"/>
<circle cx="136.4" cy="226" r="9.7"/>
<circle cx="136.4" cy="226" r="10.6"/>
<circle cx="136.4" cy="226" r="9.5"/>
<circle cx="232.4" cy="226" r="9.8"/>
<circle cx="232.4" cy="226" r="12.8"/>
<circle cx="426.4" cy="226" r="12.5"/>
<circle cx="426.4" cy="226" r="9.5"/>
<circle cx="443.7" cy="238" r="5.2"/>
<circle cx="443.7" cy="238" r="3.8"/>
<circle cx="505.2" cy="238" r="5.2"/>
<circle cx="505.2" cy="238" r="3.8"/>
<circle cx="522.4" cy="226" r="9.8"/>
<circle cx="522.4" cy="226" r="12.8"/>
<circle cx="543.4" cy="226" r="5.2"/>
<circle cx="543.4" cy="226" r="3.8"/>
<circle cx="136.4" cy="260.5" r="10.5"/>
<circle cx="136.4" cy="260.5" r="19"/>
<circle cx="136.4" cy="260.5" r="20.3"/>
<circle cx="136.4" cy="260.5" r="12.6"/>
<circle cx="136.4" cy="260.5" r="21.8"/>
<circle cx="136.4" cy="260.5" r="7.8"/>
<circle cx="232.4" cy="260.5" r="13.5"/>
<circle cx="232.4" cy="260.5" r="10.5"/>
<circle cx="232.4" cy="260.5" r="18.9"/>
<circle cx="232.4" cy="260.5" r="12.6"/>
<circle cx="232.4" cy="260.5" r="7.8"/>
<circle cx="232.5" cy="260.5" r="18"/>
<circle cx="426.4" cy="260.5" r="9.7"/>
<circle cx="426.4" cy="260.5" r="16.8"/>
<circle cx="426.4" cy="260.5" r="7.8"/>
<circle cx="426.4" cy="260.5" r="14"/>
<circle cx="426.4" cy="260.5" r="15.9"/>
<circle cx="522.4" cy="260.5" r="16.8"/>
<circle cx="522.4" cy="260.5" r="14"/>
<circle cx="522.4" cy="260.5" r="15.9"/>
<circle cx="522.4" cy="260.5" r="7.8"/>
<circle cx="522.4" cy="260.5" r="9.7"/>
<circle cx="154" cy="290.6" r="5.4"/>
<circle cx="154" cy="290.6" r="9.7"/>
<circle cx="154" cy="290.6" r="10.6"/>
<circle cx="154" cy="290.6" r="4.8"/>
<circle cx="184.4" cy="287.5" r="3.8"/>
<circle cx="184.5" cy="287.5" r="4.8"/>
<circle cx="214.9" cy="290.6" r="10.7"/>
<circle cx="214.9" cy="290.6" r="4.8"/>
<circle cx="214.9" cy="290.6" r="5.4"/>
<circle cx="214.9" cy="290.6" r="9.7"/>
<circle cx="444" cy="290.6" r="5.4"/>
<circle cx="444" cy="290.6" r="4.8"/>
<circle cx="474.4" cy="287.5" r="3.8"/>
<circle cx="504.9" cy="290.6" r="5.4"/>
<circle cx="504.9" cy="290.6" r="4.8"/>
<circle cx="183.6" cy="466.6" r="19.2"/>
</g>
<g font-size="16.9">
<text x="241.6" y="32.7">Advanced Modular Manikin Connector</text>
<text x="312.7" y="50.7">Dimensional Overview</text>
<text x="604.3" y="545.5">Entropic Engineering</text>
</g>
<g font-size="12.7">
<text x="359.8" y="454.8">Machined from 6061-T6 Aluminium. All dimensions are</text>
<text x="359.8" y="468.5">toleranced at ±0.127mm [±0.005&quot;] unless otherwise noted.</text>
<text x="359.8" y="495.9">See CAD file for further dimensional details.</text>
</g>
<g font-size="4.2">
<text x="465.5" y="103.4">54.00mm</text>
<text x="466.6" y="109.1">2.1260in</text>
<text x="465.5" y="127.4">15.50mm</text>
<text x="528.5" y="126.9">R28.00mm</text>
<text x="466.6" y="133.1">0.6102in</text>
<text x="530.8" y="132.6">1.1024in</text>
<text x="43.4" y="167.1">12.70mm</text>
<text x="62.9" y="164.7">+0.05</text>
<text x="65.5" y="168.9">0.00</text>
<text x="273.1" y="172.4">12.62mm</text>
<text x="39.8" y="176.5">0.5000in</text>
<text x="57.1" y="174.2">+0.0020</text>
<text x="57.6" y="178.4">-0.0000</text>
<text x="271.8" y="178.1">0.4970in</text>
<text x="274.3" y="197.7">8.40mm</text>
<text x="340.7" y="195.3">43.06mm</text>
<text x="44.9" y="203.2">0.00</text>
<text x="73.3" y="203.2">+0.0000</text>
<text x="271.8" y="203.3">0.3307in</text>
<text x="341.8" y="201">1.6952in</text>
<text x="26.4" y="205.5">6.32mm</text>
<text x="43.5" y="207.3">-0.01</text>
<text x="56" y="205.5">0.2490in</text>
<text x="73.9" y="207.3">-0.0005</text>
<text x="284.2" y="221">41.00mm</text>
<text x="458.4" y="219.8">33.50mm</text>
<text x="285.3" y="226.7">1.6142in</text>
<text x="326.2" y="222.6">54.00mm</text>
<text x="354.9" y="222.6">8.00mm</text>
<text x="459.4" y="225.5">1.3189in</text>
<text x="574.2" y="222.6">14.56mm</text>
<text x="327.3" y="228.3">2.1260in</text>
<text x="354.9" y="228.3">0.3150in</text>
<text x="575.3" y="228.3">0.5732in</text>
<text x="470.8" y="238.8">49.50mm</text>
<text x="274.3" y="241.7">6.53mm</text>
<text x="471.9" y="244.5">1.9488in</text>
<text x="271.8" y="247.3">0.2570in</text>
<text x="31.3" y="292.4">Double 15° and 45° chamfer</text>
<text x="31.3" y="296.6">--See CAD file for details</text>
<text x="584.4" y="296.4">M3X0.5 - 6H</text>
<text x="570.9" y="310.2">4X M3X0.5 - 6H</text>
<text x="607.6" y="310.2">6.00mm</text>
<text x="625.7" y="310.2">0.2362in</text>
<text x="76.7" y="322.7">4X M8X1</text>
<text x="126.7" y="322.7">2X M3X0.5 THRU</text>
<text x="242.4" y="319.5">4X</text>
<text x="254.5" y="319.5">3.20mm</text>
<text x="272.6" y="319.5">0.1260in</text>
<text x="292" y="319.5">THRU ALL</text>
<text x="465.3" y="321.4">14.56mm</text>
<text x="243.8" y="325.9">6.50mm</text>
<text x="261.9" y="325.9">0.2559in</text>
<text x="287.1" y="325.9">3.10mm</text>
<text x="305.1" y="325.9">0.1220in</text>
<text x="466.3" y="327.1">0.5732in</text>
<text x="465.3" y="345.4">20.32mm</text>
<text x="466.3" y="351.1">0.8000in</text>
<text x="571.6" y="351.4">4.00mm</text>
<text x="87.6" y="356">2.16mm</text>
<text x="188.4" y="356">0.85mm</text>
<text x="571.5" y="357.1">0.1575in</text>
<text x="87.5" y="361.7">0.0850in</text>
<text x="188.3" y="361.7">0.0335in</text>
<text x="60.6" y="393.6">9.50mm</text>
<text x="272.6" y="395.9">6.49mm</text>
<text x="60.5" y="399.3">0.3740in</text>
<text x="272.5" y="401.6">0.2556in</text>
<text x="238.1" y="460.4">39.00mm</text>
<text x="295.4" y="460.4">48.50mm</text>
<text x="239.2" y="466.1">1.5354in</text>
<text x="296.5" y="466.1">1.9094in</text>
<text x="211.1" y="494.5">19.50mm</text>
<text x="212.2" y="500.1">0.7677in</text>
<text x="66" y="540.3">12.80mm</text>
<text x="86.4" y="540.3">0.5040in</text>
<text x="109.2" y="540.3">17.15[0.6752]</text>
</g>
<g font-size="4.2" fill="#808000">
<text x="330.6" y="117.1">10.60mm</text>
<text x="350" y="114.8">+0.04</text>
<text x="350.6" y="118.9">-0.03</text>
<text x="344.2" y="124.3">+0.0016</text>
<text x="326.9" y="126.6">0.4173in</text>
<text x="344.8" y="128.4">-0.0012</text>
<text x="598.2" y="222.6">23.00mm</text>
<text x="599.3" y="228.3">0.9055in</text>
<text x="465.3" y="369.4">32.00mm</text>
<text x="466.3" y="375.1">1.2598in</text>
</g>
</svg>
